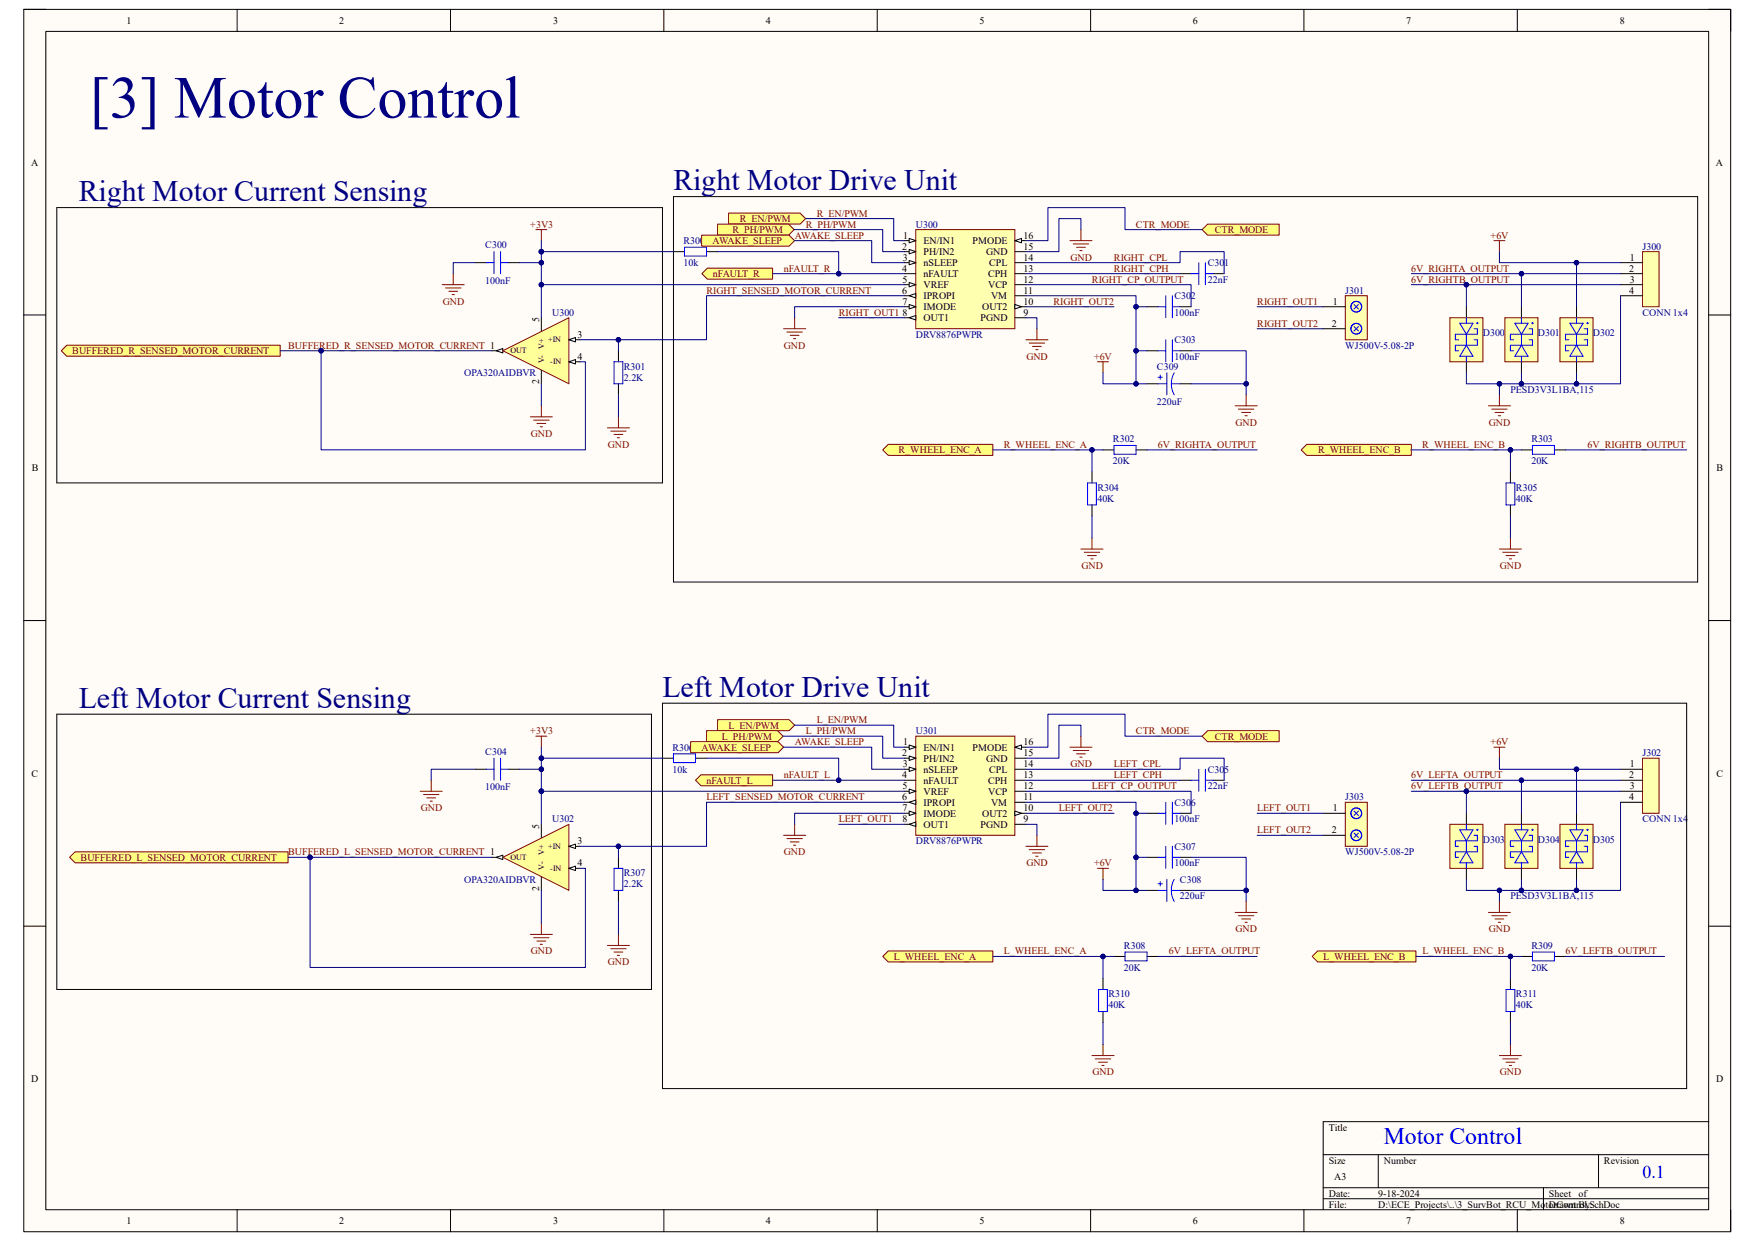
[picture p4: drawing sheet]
<svg xmlns="http://www.w3.org/2000/svg" width="297mm" height="210mm" viewBox="0 0 297 210" stroke-linecap="round" stroke-linejoin="round" font-family="sans-serif">
<path d="M4 1.6h288.9v206.8h-288.9z" fill-rule="evenodd" fill="#fffcf8"/>
<path d="M4 1.6h288.9v206.8h-288.9z" fill="none" stroke="#000" stroke-width=".17"/>
<path d="M7.8 5.3h281.4v199.4h-281.4z" fill-rule="evenodd" fill="#fffcf8"/>
<g fill="none" stroke="#000" stroke-width=".17">
<path d="M4 1.6h3.7M7.8 5.3h281.4v199.4h-281.4zM40.1 1.6v3.7M76.2 1.6v3.7M112.3 1.6v3.7M148.5 1.6v3.7M184.6 1.6v3.7M220.7 1.6v3.7M256.8 1.6v3.7M289.2 1.6h3.7v3.7M4 53.3h3.7M289.2 53.3h3.7"/>
<path d="M4 105h3.8M289.2 105h3.7M4 156.7h3.8M289.2 156.7h3.7M223.9 195.4h65.3M233.3 195.4v5.6M270.5 195.4v5.6M289.2 189.8h-65.3v14.9M40.1 204.7v3.7M76.2 204.7v3.7M112.4 204.7v3.7M148.5 204.7v3.7"/>
<path d="M184.6 204.7v3.7M220.7 204.7v3.7M223.9 201h65.3M223.9 202.9h65.3M256.8 204.7v3.7M261.2 201v3.7M292.9 204.7v3.7"/>
</g>
<path d="M155 38.9h16.8v16.7h-16.8z" fill-rule="evenodd" fill="#ffffb0"/>
<path d="M155 38.9h16.8v16.7h-16.8z" fill="none" stroke="#800000" stroke-width=".17"/>
<path d="M153.1 40.7h1.9" fill="none" stroke="#000" stroke-width=".17"/>
<path d="M153.9 40.3l1.1 .4-1.1 .4z" fill="#f8fcff"/>
<path d="M153.1 42.6h1.9M153.9 40.3l1.1 .4-1.1 .4z" fill="none" stroke="#000" stroke-width=".17"/>
<path d="M153.9 42.2l1.1 .4-1.1 .4z" fill="#f8fcff"/>
<path d="M153.1 44.4h1.9M153.9 42.2l1.1 .4-1.1 .4z" fill="none" stroke="#000" stroke-width=".17"/>
<path d="M153.9 44.1l1.1 .3-1.1 .4z" fill="#f8fcff"/>
<path d="M153.1 46.3h1.9M153.1 48.2h1.9M153.9 44.1l1.1 .3-1.1 .4z" fill="none" stroke="#000" stroke-width=".17"/>
<path d="M153.9 47.8l1.1 .4-1.1 .4z" fill="#f8fcff"/>
<path d="M153.1 50h1.9M153.9 47.8l1.1 .4-1.1 .4z" fill="none" stroke="#000" stroke-width=".17"/>
<path d="M153.9 50l1.1-.3v.7z" fill="#f8fcff"/>
<path d="M153.1 51.9h1.9M153.9 50l1.1-.3v.7z" fill="none" stroke="#000" stroke-width=".17"/>
<path d="M153.9 51.5l1.1 .4-1.1 .4z" fill="#f8fcff"/>
<path d="M153.1 53.8h1.9M153.9 51.5l1.1 .4-1.1 .4z" fill="none" stroke="#000" stroke-width=".17"/>
<path d="M153.9 53.8l1.1-.4v.7z" fill="#f8fcff"/>
<path d="M153.9 53.8l1.1-.4v.7zM171.8 53.8h1.8M171.8 51.9h1.8" fill="none" stroke="#000" stroke-width=".17"/>
<path d="M171.8 51.5l1.1 .4-1.1 .4z" fill="#f8fcff"/>
<path d="M171.8 51.5l1.1 .4-1.1 .4zM171.8 50h1.8M171.8 48.2h1.8M171.8 46.3h1.8M171.8 44.4h1.8M171.8 42.6h1.8M171.8 40.7h1.8" fill="none" stroke="#000" stroke-width=".17"/>
<path d="M171.8 40.7l1.1-.4v.8z" fill="#f8fcff"/>
<path d="M171.8 40.7l1.1-.4v.8z" fill="none" stroke="#000" stroke-width=".17"/>
<path d="M155 124.6h16.8v16.8h-16.8z" fill-rule="evenodd" fill="#ffffb0"/>
<path d="M155 124.6h16.8v16.8h-16.8z" fill="none" stroke="#800000" stroke-width=".17"/>
<path d="M153.1 126.4h1.9" fill="none" stroke="#000" stroke-width=".17"/>
<path d="M153.9 126.1l1.1 .3-1.1 .4z" fill="#f8fcff"/>
<path d="M153.1 128.3h1.9M153.9 126.1l1.1 .3-1.1 .4z" fill="none" stroke="#000" stroke-width=".17"/>
<path d="M153.9 127.9l1.1 .4-1.1 .4z" fill="#f8fcff"/>
<path d="M153.1 130.2h1.9M153.9 127.9l1.1 .4-1.1 .4z" fill="none" stroke="#000" stroke-width=".17"/>
<path d="M153.9 129.8l1.1 .4-1.1 .4z" fill="#f8fcff"/>
<path d="M153.1 132h1.9M153.1 133.9h1.9M153.9 129.8l1.1 .4-1.1 .4z" fill="none" stroke="#000" stroke-width=".17"/>
<path d="M153.9 133.5l1.1 .4-1.1 .4z" fill="#f8fcff"/>
<path d="M153.1 135.8h1.9M153.9 133.5l1.1 .4-1.1 .4z" fill="none" stroke="#000" stroke-width=".17"/>
<path d="M153.9 135.8l1.1-.4v.7z" fill="#f8fcff"/>
<path d="M153.1 137.6h1.9M153.9 135.8l1.1-.4v.7z" fill="none" stroke="#000" stroke-width=".17"/>
<path d="M153.9 137.3l1.1 .3-1.1 .4z" fill="#f8fcff"/>
<path d="M153.1 139.5h1.9M153.9 137.3l1.1 .3-1.1 .4z" fill="none" stroke="#000" stroke-width=".17"/>
<path d="M153.9 139.5l1.1-.4v.8z" fill="#f8fcff"/>
<path d="M153.9 139.5l1.1-.4v.8zM171.8 139.5h1.8M171.8 137.6h1.8" fill="none" stroke="#000" stroke-width=".17"/>
<path d="M171.8 137.3l1.1 .3-1.1 .4z" fill="#f8fcff"/>
<path d="M171.8 137.3l1.1 .3-1.1 .4zM171.8 135.8h1.8M171.8 133.9h1.8M171.8 132h1.8M171.8 130.2h1.8M171.8 128.3h1.8M171.8 126.4h1.8" fill="none" stroke="#000" stroke-width=".17"/>
<path d="M171.8 126.4l1.1-.3v.7z" fill="#f8fcff"/>
<path d="M80.4 44.4h1.9M86 44.4h1.9M171.8 126.4l1.1-.3v.7z" fill="none" stroke="#000" stroke-width=".17"/>
<path d="M82.3 44.4h1.3M83.6 42.6v3.7M84.7 42.6v3.7M84.7 44.4h1.3" fill="none" stroke="#00f" stroke-width=".17"/>
<path d="M123.3 36.1h12.1l.9 .9-.9 .9h-12.1z" fill-rule="evenodd" fill="#ffff80"/>
<path d="M123.3 36.1h12.1l.9 .9-.9 .9h-12.1z" fill="none" stroke="#800000" stroke-width=".17"/>
<path d="M121.4 37.9h12.1l.9 1-.9 .9h-12.1z" fill-rule="evenodd" fill="#ffff80"/>
<path d="M121.4 37.9h12.1l.9 1-.9 .9h-12.1z" fill="none" stroke="#800000" stroke-width=".17"/>
<path d="M203.4 38.9l1-1h12.1v1.9h-12.1z" fill-rule="evenodd" fill="#ffff80"/>
<g fill="none" stroke="#800000" stroke-width=".17">
<path d="M203.4 38.9l1-1h12.1v1.9h-12.1zM132.6 55.6h3.7M133.2 56.2h2.6M133.7 56.7h1.5M134.3 57.3h.4M134.5 53.8v1.8M173.6 57.5h3.7M174.2 58.1h2.6M174.7 58.6h1.5M175.3 59.2h.4M175.5 55.6v1.9M185.7 61.2h1.9"/>
<path d="M186.7 61.2v1.9M209 68.7h3.8M209.6 69.2h2.6M210.1 69.8h1.5M210.7 70.4h.4M210.9 66.8v1.9M134.5 139.5v1.9M132.6 141.4h3.7M133.2 141.9h2.6M133.7 142.5h1.5M134.3 143h.4M173.6 143.2h3.7"/>
<path d="M174.2 143.8h2.6M174.7 144.3h1.5M175.3 144.9h.4M175.5 141.4v1.8"/>
</g>
<path d="M194.1 51.9h1.9M194.1 59.4h1.9M199.7 46.3h1.9M199.7 51.9h1.9M199.7 59.4h1.9M205.3 46.3h1.9" fill="none" stroke="#000" stroke-width=".17"/>
<path d="M196 51.9h1.3M196 59.4h1.3M197.3 50v3.8M197.3 57.5v3.7M198.4 50v3.8M198.4 57.5v3.7M198.4 51.9h1.3M198.4 59.4h1.3M201.6 46.3h1.3M202.9 44.4v3.8M204 46.3h1.3M204 44.4v3.8" fill="none" stroke="#00f" stroke-width=".17"/>
<path d="M119.7 45.4h11.1v1.8h-11.1l-.9-.9z" fill-rule="evenodd" fill="#ffff80"/>
<g fill="none" stroke="#800000" stroke-width=".17">
<path d="M90.7 38.9h1.8M91.6 38.9v1.8M182.9 38.9v1.8M74.8 48.2h3.8M75.4 48.7h2.6M76 49.3h1.5M76.5 49.9h.4M76.7 46.3v1.9M119.7 45.4h11.1v1.8h-11.1l-.9-.9zM181.1 40.7h3.7M181.6 41.3h2.6M182.2 41.8h1.5"/>
<path d="M182.8 42.4h.3M89.8 70.5h3.7M90.3 71.1h2.6M90.9 71.7h1.5M91.4 72.2h.4M91.6 68.7v1.8M102.8 72.4h3.7M103.4 73h2.6M103.9 73.5h1.5M104.5 74.1h.3M104.7 70.5v1.9M71.1 133.9h3.7"/>
<path d="M71.7 134.5h2.6M72.2 135h1.5M72.8 135.6h.4M73 132v1.9M90.7 124.6h1.8M91.6 124.6v1.8M181.1 126.4h3.7M181.6 127h2.6M182.2 127.6h1.5M182.8 128.1h.3M182.9 124.6v1.8M89.8 158.1h3.7"/>
<path d="M90.3 158.7h2.6M90.9 159.3h1.5M91.4 159.8h.4M91.6 156.3v1.8M102.8 160h3.7M104.7 158.1v1.9M185.7 146.9h1.9M186.7 146.9v1.9M209 154.4h3.8M209.6 155h2.6M210.1 155.5h1.5M210.7 156.1h.4"/>
<path d="M210.9 152.5v1.9M103.4 160.6h2.6M103.9 161.1h1.5M104.5 161.7h.3"/>
</g>
<g fill="none" stroke="#000" stroke-width=".17">
<path d="M104.7 59.4v1.8M114 42.6h1.8M119.6 42.6h1.8M104.7 64.9v1.9M80.4 130.2h1.9M86 130.2h1.9M112.1 128.3h1.9M117.7 128.3h1.9M194.1 137.6h1.9M199.7 132h1.9M199.7 137.6h1.9M205.3 132h1.9"/>
<path d="M104.7 145.1v1.8M104.7 150.7v1.8M194.1 145.1h1.9M194.1 150.7h1.9M199.7 145.1h1.9M199.7 150.7h1.9"/>
</g>
<g fill="none" stroke="#00f" stroke-width=".17">
<path d="M115.8 41.8h3.8v1.5h-3.8zM103.9 61.2h1.5v3.7h-1.5zM82.3 130.2h1.3M83.6 128.3v3.7M84.7 128.3v3.7M84.7 130.2h1.3M114 127.6h3.7v1.5h-3.7zM196 137.6h1.3M197.3 135.8v3.7M198.4 135.8v3.7M198.4 137.6h1.3M201.6 132h1.3"/>
<path d="M202.9 130.2v3.7M204 132h1.3M204 130.2v3.7M103.9 146.9h1.5v3.8h-1.5zM196 145.1h1.3M196 150.7h1.5M196 149.6h.7M196.4 149.2v.7M197.3 143.2v3.7M197.5 148.8v3.7M198.2 150.7h1.5M198.4 143.2v3.7"/>
<path d="M198.4 145.1h1.3M198.7 148.8a3.7 3.7 0 0 0 0 3.7"/>
</g>
<path d="M11.3 58.4h36.1v1.9h-36.1l-.9-.9z" fill-rule="evenodd" fill="#ffff80"/>
<path d="M11.3 58.4h36.1v1.9h-36.1l-.9-.9z" fill="none" stroke="#800000" stroke-width=".17"/>
<path d="M11.8 145.1l.9-.9h36.1v1.8h-36.1z" fill-rule="evenodd" fill="#ffff80"/>
<path d="M182.9 92.9h3.8M183.5 93.5h2.6M184.1 94h1.4M184.6 94.6h.4M184.8 91v1.9M11.8 145.1l.9-.9h36.1v1.8h-36.1z" fill="none" stroke="#800000" stroke-width=".17"/>
<path d="M184.8 79.9v1.8M186.7 76.1h1.8M192.3 76.1h1.8M184.8 85.4v1.9" fill="none" stroke="#000" stroke-width=".17"/>
<path d="M188.5 75.4h3.8v1.5h-3.8zM184.1 81.7h1.4v3.7h-1.4z" fill="none" stroke="#00f" stroke-width=".17"/>
<path d="M149.4 76.1l.9-.9h17.7v1.9h-17.7z" fill-rule="evenodd" fill="#ffff80"/>
<path d="M149.4 76.1l.9-.9h17.7v1.9h-17.7zM253.8 92.9h3.7M254.3 93.5h2.6M254.9 94h1.5M255.4 94.6h.4M255.6 91v1.9" fill="none" stroke="#800000" stroke-width=".17"/>
<path d="M255.6 79.9v1.8M257.5 76.1h1.8M263.1 76.1h1.8M255.6 85.4v1.9" fill="none" stroke="#000" stroke-width=".17"/>
<path d="M259.3 75.4h3.8v1.5h-3.8zM254.9 81.7h1.5v3.7h-1.5z" fill="none" stroke="#00f" stroke-width=".17"/>
<path d="M221.1 75.2h17.7v1.9h-17.7l-.9-1z" fill-rule="evenodd" fill="#ffff80"/>
<path d="M221.1 75.2h17.7v1.9h-17.7l-.9-1zM184.8 178.6h3.7M185.4 179.2h2.6M185.9 179.8h1.5M186.7 176.8v1.8M253.8 178.6h3.7M254.3 179.2h2.6M254.9 179.8h1.5M255.6 176.8v1.8M186.5 180.3h.3M255.4 180.3h.4" fill="none" stroke="#800000" stroke-width=".17"/>
<path d="M186.7 165.6v1.8M186.7 171.2v1.8M188.5 161.9h1.9M194.1 161.9h1.9M255.6 165.6v1.8M255.6 171.2v1.8M257.5 161.9h1.8M263.1 161.9h1.8" fill="none" stroke="#000" stroke-width=".17"/>
<path d="M185.9 167.4h1.5v3.8h-1.5zM190.4 161.1h3.7v1.5h-3.7zM254.9 167.4h1.5v3.8h-1.5zM259.3 161.1h3.8v1.5h-3.8z" fill="none" stroke="#00f" stroke-width=".17"/>
<path d="M149.4 161.9l.9-1h17.7v1.9h-17.7z" fill-rule="evenodd" fill="#ffff80"/>
<path d="M149.4 161.9l.9-1h17.7v1.9h-17.7z" fill="none" stroke="#800000" stroke-width=".17"/>
<path d="M223 160.9h16.6v1.9h-16.6l-.9-.9z" fill-rule="evenodd" fill="#ffff80"/>
<path d="M223 160.9h16.6v1.9h-16.6l-.9-.9z" fill="none" stroke="#800000" stroke-width=".17"/>
<path d="M248.2 51.9v1.9" fill="none" stroke="#000" stroke-width=".17"/>
<path d="M245.4 53.8h5.6v7.4h-5.6z" fill-rule="evenodd" fill="#ffffb0"/>
<path d="M245.4 53.8h5.6v7.4h-5.6z" fill="none" stroke="#800000" stroke-width=".17"/>
<path d="M247 54.7h2.3l-1.1 1.9zM248.2 53.8v.9M248.2 56.6v1.8M248.2 58.4l1.1 1.9h-2.3zM249.5 55.6h.5v1h-3.7v.9h.6M249.5 57.5h.5v.9h-3.7v1h.6M250 54.7h.1zM248.2 60.3v.9" fill="none" stroke="#00f" stroke-width=".17"/>
<path d="M257.5 51.9v1.9M248.2 61.2v1.9" fill="none" stroke="#000" stroke-width=".17"/>
<path d="M254.7 53.8h5.6v7.4h-5.6z" fill-rule="evenodd" fill="#ffffb0"/>
<path d="M254.7 53.8h5.6v7.4h-5.6z" fill="none" stroke="#800000" stroke-width=".17"/>
<path d="M256.4 54.7h2.2l-1.1 1.9zM257.5 53.8v.9M257.5 56.6v1.8M257.5 58.4l1.1 1.9h-2.2zM258.8 55.6h.5v1h-3.7v.9h.6M258.8 57.5h.5v.9h-3.7v1h.6M259.3 54.7h.1zM257.5 60.3v.9" fill="none" stroke="#00f" stroke-width=".17"/>
<path d="M266.8 51.9v1.9M257.5 61.2v1.9" fill="none" stroke="#000" stroke-width=".17"/>
<path d="M264 53.8h5.6v7.4h-5.6z" fill-rule="evenodd" fill="#ffffb0"/>
<path d="M264 53.8h5.6v7.4h-5.6zM251.9 68.7h3.7M252.5 69.2h2.6M253 69.8h1.5M253.6 70.4h.3M253.8 66.8v1.9" fill="none" stroke="#800000" stroke-width=".17"/>
<path d="M265.7 54.7h2.2l-1.1 1.9zM266.8 53.8v.9M266.8 56.6v1.8M266.8 58.4l1.1 1.9h-2.2zM268.1 55.6h.6v1h-3.8v.9h.6M268.1 57.5h.6v.9h-3.8v1h.6M268.6 54.7h.1zM266.8 60.3v.9" fill="none" stroke="#00f" stroke-width=".17"/>
<path d="M266.8 61.2v1.9M248.2 137.6v1.9" fill="none" stroke="#000" stroke-width=".17"/>
<path d="M245.4 139.5h5.6v7.4h-5.6z" fill-rule="evenodd" fill="#ffffb0"/>
<path d="M245.4 139.5h5.6v7.4h-5.6z" fill="none" stroke="#800000" stroke-width=".17"/>
<path d="M248.2 139.5v.9M247 140.4h2.3l-1.1 1.9zM248.2 142.3v1.9M248.2 146v.9M248.2 144.2l1.1 1.8h-2.3zM249.5 141.4h.5v.9h-3.7v.9h.6M249.5 143.2h.5v1h-3.7v.9h.6M250 140.4l.1 .1z" fill="none" stroke="#00f" stroke-width=".17"/>
<path d="M257.5 137.6v1.9M248.2 146.9v1.9" fill="none" stroke="#000" stroke-width=".17"/>
<path d="M254.7 139.5h5.6v7.4h-5.6z" fill-rule="evenodd" fill="#ffffb0"/>
<path d="M254.7 139.5h5.6v7.4h-5.6z" fill="none" stroke="#800000" stroke-width=".17"/>
<path d="M257.5 139.5v.9M256.4 140.4h2.2l-1.1 1.9zM257.5 142.3v1.9M257.5 146v.9M257.5 144.2l1.1 1.8h-2.2zM258.8 141.4h.5v.9h-3.7v.9h.6M258.8 143.2h.5v1h-3.7v.9h.6M259.3 140.4l.1 .1z" fill="none" stroke="#00f" stroke-width=".17"/>
<path d="M266.8 137.6v1.9M257.5 146.9v1.9" fill="none" stroke="#000" stroke-width=".17"/>
<path d="M264 139.5h5.6v7.4h-5.6z" fill-rule="evenodd" fill="#ffffb0"/>
<path d="M264 139.5h5.6v7.4h-5.6zM251.9 154.4h3.7M252.5 155h2.6M253 155.5h1.5M253.6 156.1h.3M253.8 152.5v1.9" fill="none" stroke="#800000" stroke-width=".17"/>
<path d="M266.8 139.5v.9M265.7 140.4h2.2l-1.1 1.9zM266.8 142.3v1.9M266.8 146v.9M266.8 144.2l1.1 1.8h-2.2zM268.1 141.4h.6v.9h-3.8v.9h.6M268.1 143.2h.6v1h-3.8v.9h.6M268.6 140.4l.1 .1z" fill="none" stroke="#00f" stroke-width=".17"/>
<path d="M266.8 146.9v1.9" fill="none" stroke="#000" stroke-width=".17"/>
<path d="M278 42.6h2.8v9.3h-2.8z" fill-rule="evenodd" fill="#ffffb0"/>
<path d="M252.8 40.7h1.9M253.8 40.7v1.9M278 42.6h2.8v9.3h-2.8z" fill="none" stroke="#800000" stroke-width=".17"/>
<path d="M274.3 44.4h3.7M274.3 46.3h3.7M274.3 48.2h3.7M274.3 50h3.7" fill="none" stroke="#000" stroke-width=".17"/>
<path d="M278 128.3h2.8v9.3h-2.8z" fill-rule="evenodd" fill="#ffffb0"/>
<path d="M252.8 126.4h1.9M253.8 126.4v1.9M278 128.3h2.8v9.3h-2.8z" fill="none" stroke="#800000" stroke-width=".17"/>
<path d="M274.3 130.2h3.7M274.3 132h3.7M274.3 133.9h3.7M274.3 135.8h3.7" fill="none" stroke="#000" stroke-width=".17"/>
<path d="M227.7 50h3.7v7.5h-3.7z" fill-rule="evenodd" fill="#ffffb0"/>
<path d="M227.7 50h3.7v7.5h-3.7z" fill="none" stroke="#800000" stroke-width=".17"/>
<path d="M223.9 51.9h3.8M223.9 55.6h3.8" fill="none" stroke="#000" stroke-width=".17"/>
<g fill="none" stroke="#00f" stroke-width=".17">
<path d="M229.2 51.5l.7 .8M229.2 55.3l.7 .7M229.9 51.5l-.7 .8M229.9 55.3l-.7 .7"/>
<circle cx="229.5" cy="55.6" r=".91"/>
<circle cx="229.5" cy="51.9" r=".91"/>
</g>
<path d="M227.7 135.8h3.7v7.4h-3.7z" fill-rule="evenodd" fill="#ffffb0"/>
<path d="M227.7 135.8h3.7v7.4h-3.7z" fill="none" stroke="#800000" stroke-width=".17"/>
<path d="M9.6 35.1h102.5v46.6h-102.5zM114 33.3h173.3v65.2h-173.3zM112.1 119h173.3v65.2h-173.3zM9.6 120.9h100.7v46.5h-100.7zM223.9 137.6h3.8M223.9 141.4h3.8" fill="none" stroke="#000" stroke-width=".17"/>
<g fill="none" stroke="#00f" stroke-width=".17">
<path d="M229.2 137.3l.7 .7M229.9 137.3l-.7 .7M229.2 141l.7 .7M229.9 141l-.7 .7"/>
<circle cx="229.5" cy="137.6" r=".91"/>
<circle cx="229.5" cy="141.4" r=".91"/>
</g>
<path d="M85.1 59.4l11.2-5.6v11.1z" fill="#ff9"/>
<path d="M85.1 59.4l11.2-5.6v11.1z" fill="none" stroke="#980000" stroke-width=".17"/>
<path d="M83.2 59.4h1.9" fill="none" stroke="#000" stroke-width=".17"/>
<path d="M84 59.4l1.1-.4v.7z" fill="#f8fcff"/>
<path d="M84 59.4l1.1-.4v.7zM96.3 57.5h1.8M91.6 62.7v2.2" fill="none" stroke="#000" stroke-width=".17"/>
<path d="M96.3 57.5l1.1-.4v.8z" fill="#f8fcff"/>
<path d="M96.3 57.5l1.1-.4v.8zM96.3 61.2h1.8" fill="none" stroke="#000" stroke-width=".17"/>
<path d="M96.3 61.2l1.1-.4v.8z" fill="#f8fcff"/>
<path d="M91.6 53.8v2.2M96.3 61.2l1.1-.4v.8z" fill="none" stroke="#000" stroke-width=".17"/>
<path d="M85.1 145.1l11.2-5.6v11.2z" fill="#ff9"/>
<path d="M85.1 145.1l11.2-5.6v11.2z" fill="none" stroke="#980000" stroke-width=".17"/>
<path d="M83.2 145.1h1.9" fill="none" stroke="#000" stroke-width=".17"/>
<path d="M84 145.1l1.1-.4v.8z" fill="#f8fcff"/>
<path d="M84 145.1l1.1-.4v.8zM91.6 148.4v2.3M96.3 143.2h1.8" fill="none" stroke="#000" stroke-width=".17"/>
<path d="M96.3 143.2l1.1-.4v.8z" fill="#f8fcff"/>
<path d="M96.3 143.2l1.1-.4v.8zM96.3 146.9h1.8" fill="none" stroke="#000" stroke-width=".17"/>
<path d="M96.3 146.9l1.1-.3v.7z" fill="#f8fcff"/>
<path d="M91.6 139.5v2.2M96.3 146.9l1.1-.3v.7z" fill="none" stroke="#000" stroke-width=".17"/>
<path d="M118.8 39.8h14.7l1 .9-1 1h-14.7z" fill-rule="evenodd" fill="#ffff80"/>
<path d="M118.8 39.8h14.7l1 .9-1 1h-14.7z" fill="none" stroke="#800000" stroke-width=".17"/>
<path d="M121.4 121.8h12.1l1 .9-1 1h-12.1z" fill-rule="evenodd" fill="#ffff80"/>
<path d="M121.4 121.8h12.1l1 .9-1 1h-12.1z" fill="none" stroke="#800000" stroke-width=".17"/>
<path d="M119.6 123.7h12l.9 .9-.9 .9h-12z" fill-rule="evenodd" fill="#ffff80"/>
<path d="M119.6 123.7h12l.9 .9-.9 .9h-12z" fill="none" stroke="#800000" stroke-width=".17"/>
<path d="M117.7 132l.9-.9h12.2v1.9h-12.2z" fill-rule="evenodd" fill="#ffff80"/>
<path d="M117.7 132l.9-.9h12.2v1.9h-12.2z" fill="none" stroke="#800000" stroke-width=".17"/>
<path d="M116.9 125.5h14.8l.9 .9-.9 1h-14.8z" fill-rule="evenodd" fill="#ffff80"/>
<path d="M116.9 125.5h14.8l.9 .9-.9 1h-14.8z" fill="none" stroke="#800000" stroke-width=".17"/>
<path d="M203.4 124.6l1-.9h12.1v1.8h-12.1z" fill-rule="evenodd" fill="#ffff80"/>
<path d="M203.4 124.6l1-.9h12.1v1.8h-12.1z" fill="none" stroke="#800000" stroke-width=".17"/>
<path d="M194.1 64.9h1.9M199.7 64.9h1.9" fill="none" stroke="#000" stroke-width=".17"/>
<path d="M196 64.9h1.5M196 63.8h.7M196.4 63.5v.7M197.5 63.1v3.7M198.2 64.9h1.5M198.7 63.1a3.7 3.7 0 0 0 0 3.7" fill="none" stroke="#00f" stroke-width=".17"/>
<path d="M203.4 38.9h-13v-3.8h-13.1v5.6h-3.7M173.6 53.8h1.9v1.8M173.6 44.4h26.1v-1.8h7.5v3.7M173.6 48.2h28v3.7M173.6 50h18.7v9.4h1.8M173.6 46.3h26.1M173.6 139.5h1.9v1.9" fill="none" stroke="#000080" stroke-width=".17"/>
<circle cx="192.3" cy="51.9" r=".37" fill="#000080"/>
<circle cx="192.3" cy="51.9" r=".37" fill="none" stroke="#000080" stroke-width=".17"/>
<circle cx="192.3" cy="59.4" r=".37" fill="#000080"/>
<g fill="none" stroke="#000080" stroke-width=".17">
<path d="M192.3 51.9h1.8"/>
<circle cx="192.3" cy="59.4" r=".37"/>
</g>
<circle cx="192.3" cy="51.9" r=".37" fill="#000080"/>
<g fill="none" stroke="#000080" stroke-width=".17">
<path d="M192.3 59.4v5.5h1.8"/>
<circle cx="192.3" cy="51.9" r=".37"/>
</g>
<circle cx="192.3" cy="59.4" r=".37" fill="#000080"/>
<circle cx="192.3" cy="59.4" r=".37" fill="none" stroke="#000080" stroke-width=".17"/>
<circle cx="192.3" cy="64.9" r=".37" fill="#000080"/>
<g fill="none" stroke="#000080" stroke-width=".17">
<path d="M201.6 64.9h9.3v1.9"/>
<circle cx="192.3" cy="64.9" r=".37"/>
</g>
<circle cx="210.9" cy="64.9" r=".37" fill="#000080"/>
<g fill="none" stroke="#000080" stroke-width=".17">
<path d="M201.6 59.4h9.3v5.5"/>
<circle cx="210.9" cy="64.9" r=".37"/>
</g>
<circle cx="210.9" cy="64.9" r=".37" fill="#000080"/>
<g fill="none" stroke="#000080" stroke-width=".17">
<path d="M173.6 51.9h14.9M186.7 63.1v1.8h5.6"/>
<circle cx="210.9" cy="64.9" r=".37"/>
</g>
<circle cx="192.3" cy="64.9" r=".37" fill="#000080"/>
<g fill="none" stroke="#000080" stroke-width=".17">
<path d="M121.4 42.6h20.5v3.7M153.1 51.9h-18.6v1.9M141.9 139.5h11.2M153.1 137.6h-18.6v1.9"/>
<circle cx="192.3" cy="64.9" r=".37"/>
</g>
<circle cx="141.9" cy="46.3" r=".37" fill="#000080"/>
<g fill="none" stroke="#000080" stroke-width=".17">
<path d="M119.6 128.3h22.3v3.7"/>
<circle cx="141.9" cy="46.3" r=".37"/>
</g>
<circle cx="141.9" cy="132" r=".37" fill="#000080"/>
<g fill="none" stroke="#000080" stroke-width=".17">
<path d="M173.6 130.2h26.1v-1.9h7.5v3.7M173.6 133.9h28v3.7M173.6 135.8h18.7v9.3h1.8M173.6 137.6h14.9M173.6 132h26.1"/>
<circle cx="141.9" cy="132" r=".37"/>
</g>
<circle cx="192.3" cy="137.6" r=".37" fill="#000080"/>
<circle cx="192.3" cy="137.6" r=".37" fill="none" stroke="#000080" stroke-width=".17"/>
<circle cx="192.3" cy="145.1" r=".37" fill="#000080"/>
<g fill="none" stroke="#000080" stroke-width=".17">
<path d="M192.3 137.6h1.8"/>
<circle cx="192.3" cy="145.1" r=".37"/>
</g>
<circle cx="192.3" cy="137.6" r=".37" fill="#000080"/>
<g fill="none" stroke="#000080" stroke-width=".17">
<path d="M192.3 145.1v5.6h1.8"/>
<circle cx="192.3" cy="137.6" r=".37"/>
</g>
<circle cx="192.3" cy="145.1" r=".37" fill="#000080"/>
<circle cx="192.3" cy="145.1" r=".37" fill="none" stroke="#000080" stroke-width=".17"/>
<circle cx="192.3" cy="150.7" r=".37" fill="#000080"/>
<g fill="none" stroke="#000080" stroke-width=".17">
<path d="M201.6 150.7h9.3v1.8"/>
<circle cx="192.3" cy="150.7" r=".37"/>
</g>
<circle cx="210.9" cy="150.7" r=".37" fill="#000080"/>
<g fill="none" stroke="#000080" stroke-width=".17">
<path d="M201.6 145.1h9.3v5.6"/>
<circle cx="210.9" cy="150.7" r=".37"/>
</g>
<circle cx="210.9" cy="150.7" r=".37" fill="#000080"/>
<g fill="none" stroke="#000080" stroke-width=".17">
<path d="M186.7 148.8v1.9h5.6"/>
<circle cx="210.9" cy="150.7" r=".37"/>
</g>
<circle cx="192.3" cy="150.7" r=".37" fill="#000080"/>
<g fill="none" stroke="#000080" stroke-width=".17">
<path d="M182.9 38.9v-1.9h-3.7v5.6h-5.6M83.2 59.4h-28.9v16.7h44.8v-14.9h-1M182.9 124.6v-1.9h-3.7v5.6h-5.6"/>
<circle cx="192.3" cy="150.7" r=".37"/>
</g>
<circle cx="54.3" cy="59.4" r=".37" fill="#000080"/>
<g fill="none" stroke="#000080" stroke-width=".17">
<path d="M87.9 44.4h3.7M91.6 64.9v3.8"/>
<circle cx="54.3" cy="59.4" r=".37"/>
</g>
<circle cx="91.6" cy="44.4" r=".37" fill="#000080"/>
<g fill="none" stroke="#000080" stroke-width=".17">
<path d="M80.4 44.4h-3.7v1.9M104.7 66.8v3.7M87.9 130.2h3.7"/>
<circle cx="91.6" cy="44.4" r=".37"/>
</g>
<circle cx="91.6" cy="130.2" r=".37" fill="#000080"/>
<g fill="none" stroke="#000080" stroke-width=".17">
<path d="M47.4 59.4h6.9M80.4 130.2h-7.4v1.8"/>
<circle cx="91.6" cy="130.2" r=".37"/>
</g>
<circle cx="54.3" cy="59.4" r=".37" fill="#000080"/>
<g fill="none" stroke="#000080" stroke-width=".17">
<path d="M168 76.1h18.7M184.8 87.3v3.7"/>
<circle cx="54.3" cy="59.4" r=".37"/>
</g>
<circle cx="184.8" cy="76.1" r=".37" fill="#000080"/>
<g fill="none" stroke="#000080" stroke-width=".17">
<path d="M184.8 76.1v3.8"/>
<circle cx="184.8" cy="76.1" r=".37"/>
</g>
<circle cx="184.8" cy="76.1" r=".37" fill="#000080"/>
<g fill="none" stroke="#000080" stroke-width=".17">
<path d="M238.8 76.1h18.7M255.6 87.3v3.7"/>
<circle cx="184.8" cy="76.1" r=".37"/>
</g>
<circle cx="255.6" cy="76.1" r=".37" fill="#000080"/>
<g fill="none" stroke="#000080" stroke-width=".17">
<path d="M255.6 76.1v3.8"/>
<circle cx="255.6" cy="76.1" r=".37"/>
</g>
<circle cx="255.6" cy="76.1" r=".37" fill="#000080"/>
<g fill="none" stroke="#000080" stroke-width=".17">
<path d="M186.7 173v3.8M255.6 161.9v3.7M255.6 173v3.8"/>
<circle cx="255.6" cy="76.1" r=".37"/>
</g>
<circle cx="255.6" cy="161.9" r=".37" fill="#000080"/>
<g fill="none" stroke="#000080" stroke-width=".17">
<path d="M253.8 64.9v1.9"/>
<circle cx="255.6" cy="161.9" r=".37"/>
</g>
<circle cx="253.8" cy="64.9" r=".37" fill="#000080"/>
<g fill="none" stroke="#000080" stroke-width=".17">
<path d="M253.8 150.7v1.8"/>
<circle cx="253.8" cy="64.9" r=".37"/>
</g>
<circle cx="253.8" cy="150.7" r=".37" fill="#000080"/>
<g fill="none" stroke="#000080" stroke-width=".17">
<path d="M212.8 51.9h11.1M212.8 55.6h11.1M194.1 76.1h18.7M264.9 76.1h20.5M212.8 137.6h11.1M83.2 145.1h-30.7v18.6h46.6v-16.8h-1M212.8 141.4h11.1M264.9 161.9h16.8"/>
<circle cx="253.8" cy="150.7" r=".37"/>
</g>
<circle cx="52.5" cy="145.1" r=".37" fill="#000080"/>
<g fill="none" stroke="#000080" stroke-width=".17">
<path d="M91.6 42.6h22.4M91.6 150.7v5.6"/>
<circle cx="52.5" cy="145.1" r=".37"/>
</g>
<circle cx="91.6" cy="42.6" r=".37" fill="#000080"/>
<g fill="none" stroke="#000080" stroke-width=".17">
<path d="M134.4 38.9h15v3.7h3.7M136.3 37h15v3.7h1.8M134.5 40.7h13v3.7h5.6M141.9 53.8h11.2M274.3 50v14.9h-26.1v-1.8"/>
<circle cx="91.6" cy="42.6" r=".37"/>
</g>
<circle cx="253.8" cy="64.9" r=".37" fill="#000080"/>
<circle cx="253.8" cy="64.9" r=".37" fill="none" stroke="#000080" stroke-width=".17"/>
<circle cx="257.5" cy="64.9" r=".37" fill="#000080"/>
<circle cx="257.5" cy="64.9" r=".37" fill="none" stroke="#000080" stroke-width=".17"/>
<circle cx="266.8" cy="64.9" r=".37" fill="#000080"/>
<g fill="none" stroke="#000080" stroke-width=".17">
<path d="M253.8 42.6v1.8h20.5"/>
<circle cx="266.8" cy="64.9" r=".37"/>
</g>
<circle cx="266.8" cy="44.4" r=".37" fill="#000080"/>
<g fill="none" stroke="#000080" stroke-width=".17">
<path d="M238.8 46.3h35.5"/>
<circle cx="266.8" cy="44.4" r=".37"/>
</g>
<circle cx="257.5" cy="46.3" r=".37" fill="#000080"/>
<g fill="none" stroke="#000080" stroke-width=".17">
<path d="M238.8 48.2h35.5"/>
<circle cx="257.5" cy="46.3" r=".37"/>
</g>
<circle cx="248.2" cy="48.2" r=".37" fill="#000080"/>
<g fill="none" stroke="#000080" stroke-width=".17">
<path d="M91.6 128.3h20.5M132.6 126.4h14.9v3.8h5.6M134.5 122.7h16.8v3.7h1.8"/>
<circle cx="248.2" cy="48.2" r=".37"/>
</g>
<circle cx="91.6" cy="128.3" r=".37" fill="#000080"/>
<g fill="none" stroke="#000080" stroke-width=".17">
<path d="M91.6 133.9h61.5"/>
<circle cx="91.6" cy="128.3" r=".37"/>
</g>
<circle cx="91.6" cy="133.9" r=".37" fill="#000080"/>
<g fill="none" stroke="#000080" stroke-width=".17">
<path d="M274.3 135.8v14.9h-26.1v-1.9"/>
<circle cx="91.6" cy="133.9" r=".37"/>
</g>
<circle cx="253.8" cy="150.7" r=".37" fill="#000080"/>
<circle cx="253.8" cy="150.7" r=".37" fill="none" stroke="#000080" stroke-width=".17"/>
<circle cx="257.5" cy="150.7" r=".37" fill="#000080"/>
<circle cx="257.5" cy="150.7" r=".37" fill="none" stroke="#000080" stroke-width=".17"/>
<circle cx="266.8" cy="150.7" r=".37" fill="#000080"/>
<g fill="none" stroke="#000080" stroke-width=".17">
<path d="M253.8 128.3v1.9h20.5"/>
<circle cx="266.8" cy="150.7" r=".37"/>
</g>
<circle cx="266.8" cy="130.2" r=".37" fill="#000080"/>
<g fill="none" stroke="#000080" stroke-width=".17">
<path d="M238.8 132h35.5"/>
<circle cx="266.8" cy="130.2" r=".37"/>
</g>
<circle cx="257.5" cy="132" r=".37" fill="#000080"/>
<g fill="none" stroke="#000080" stroke-width=".17">
<path d="M238.8 133.9h35.5"/>
<circle cx="257.5" cy="132" r=".37"/>
</g>
<circle cx="248.2" cy="133.9" r=".37" fill="#000080"/>
<g fill="none" stroke="#000080" stroke-width=".17">
<path d="M48.8 145.1h3.7M196 161.9h16.8"/>
<circle cx="248.2" cy="133.9" r=".37"/>
</g>
<circle cx="52.5" cy="145.1" r=".37" fill="#000080"/>
<g fill="none" stroke="#000080" stroke-width=".17">
<path d="M91.6 126.4v7.5M104.7 152.5v5.6"/>
<circle cx="52.5" cy="145.1" r=".37"/>
</g>
<circle cx="91.6" cy="133.9" r=".37" fill="#000080"/>
<circle cx="91.6" cy="133.9" r=".37" fill="none" stroke="#000080" stroke-width=".17"/>
<circle cx="91.6" cy="130.2" r=".37" fill="#000080"/>
<circle cx="91.6" cy="130.2" r=".37" fill="none" stroke="#000080" stroke-width=".17"/>
<circle cx="91.6" cy="128.3" r=".37" fill="#000080"/>
<g fill="none" stroke="#000080" stroke-width=".17">
<path d="M91.6 133.9v5.6"/>
<circle cx="91.6" cy="128.3" r=".37"/>
</g>
<circle cx="91.6" cy="133.9" r=".37" fill="#000080"/>
<g fill="none" stroke="#000080" stroke-width=".17">
<path d="M130.8 132h22.3M132.5 124.6h16.9v3.7h3.7"/>
<circle cx="91.6" cy="133.9" r=".37"/>
</g>
<circle cx="141.9" cy="132" r=".37" fill="#000080"/>
<g fill="none" stroke="#000080" stroke-width=".17">
<path d="M130.8 46.3h22.3"/>
<circle cx="141.9" cy="132" r=".37"/>
</g>
<circle cx="141.9" cy="46.3" r=".37" fill="#000080"/>
<g fill="none" stroke="#000080" stroke-width=".17">
<path d="M91.6 48.2v5.6"/>
<circle cx="141.9" cy="46.3" r=".37"/>
</g>
<circle cx="91.6" cy="48.2" r=".37" fill="#000080"/>
<g fill="none" stroke="#000080" stroke-width=".17">
<path d="M91.6 42.6v5.6h61.5"/>
<circle cx="91.6" cy="48.2" r=".37"/>
</g>
<circle cx="91.6" cy="42.6" r=".37" fill="#000080"/>
<circle cx="91.6" cy="42.6" r=".37" fill="none" stroke="#000080" stroke-width=".17"/>
<circle cx="91.6" cy="44.4" r=".37" fill="#000080"/>
<circle cx="91.6" cy="44.4" r=".37" fill="none" stroke="#000080" stroke-width=".17"/>
<circle cx="91.6" cy="48.2" r=".37" fill="#000080"/>
<g fill="none" stroke="#000080" stroke-width=".17">
<path d="M91.6 40.7v1.9"/>
<circle cx="91.6" cy="48.2" r=".37"/>
</g>
<circle cx="91.6" cy="42.6" r=".37" fill="#000080"/>
<g fill="none" stroke="#000080" stroke-width=".17">
<path d="M153.1 50h-33.5v7.5h-21.5"/>
<circle cx="91.6" cy="42.6" r=".37"/>
</g>
<circle cx="104.7" cy="57.5" r=".37" fill="#000080"/>
<g fill="none" stroke="#000080" stroke-width=".17">
<path d="M104.7 57.5v1.9"/>
<circle cx="104.7" cy="57.5" r=".37"/>
</g>
<circle cx="104.7" cy="57.5" r=".37" fill="#000080"/>
<g fill="none" stroke="#000080" stroke-width=".17">
<path d="M153.1 135.8h-33.5v7.4h-21.5"/>
<circle cx="104.7" cy="57.5" r=".37"/>
</g>
<circle cx="104.7" cy="143.2" r=".37" fill="#000080"/>
<g fill="none" stroke="#000080" stroke-width=".17">
<path d="M104.7 143.2v1.9"/>
<circle cx="104.7" cy="143.2" r=".37"/>
</g>
<circle cx="104.7" cy="143.2" r=".37" fill="#000080"/>
<g fill="none" stroke="#000080" stroke-width=".17">
<path d="M168 161.9h18.7v3.7"/>
<circle cx="104.7" cy="143.2" r=".37"/>
</g>
<circle cx="186.7" cy="161.9" r=".37" fill="#000080"/>
<g fill="none" stroke="#000080" stroke-width=".17">
<path d="M186.7 161.9h1.8"/>
<circle cx="186.7" cy="161.9" r=".37"/>
</g>
<circle cx="186.7" cy="161.9" r=".37" fill="#000080"/>
<g fill="none" stroke="#000080" stroke-width=".17">
<path d="M239.6 161.9h17.9"/>
<circle cx="186.7" cy="161.9" r=".37"/>
</g>
<circle cx="255.6" cy="161.9" r=".37" fill="#000080"/>
<g fill="none" stroke="#000080" stroke-width=".17">
<path d="M266.8 63.1v1.8"/>
<circle cx="255.6" cy="161.9" r=".37"/>
</g>
<circle cx="266.8" cy="64.9" r=".37" fill="#000080"/>
<g fill="none" stroke="#000080" stroke-width=".17">
<path d="M266.8 44.4v7.5"/>
<circle cx="266.8" cy="64.9" r=".37"/>
</g>
<circle cx="266.8" cy="44.4" r=".37" fill="#000080"/>
<g fill="none" stroke="#000080" stroke-width=".17">
<path d="M257.5 63.1v1.8"/>
<circle cx="266.8" cy="44.4" r=".37"/>
</g>
<circle cx="257.5" cy="64.9" r=".37" fill="#000080"/>
<g fill="none" stroke="#000080" stroke-width=".17">
<path d="M257.5 46.3v5.6"/>
<circle cx="257.5" cy="64.9" r=".37"/>
</g>
<circle cx="257.5" cy="46.3" r=".37" fill="#000080"/>
<g fill="none" stroke="#000080" stroke-width=".17">
<path d="M248.2 48.2v3.7"/>
<circle cx="257.5" cy="46.3" r=".37"/>
</g>
<circle cx="248.2" cy="48.2" r=".37" fill="#000080"/>
<g fill="none" stroke="#000080" stroke-width=".17">
<path d="M266.8 148.8v1.9"/>
<circle cx="248.2" cy="48.2" r=".37"/>
</g>
<circle cx="266.8" cy="150.7" r=".37" fill="#000080"/>
<g fill="none" stroke="#000080" stroke-width=".17">
<path d="M266.8 130.2v7.4"/>
<circle cx="266.8" cy="150.7" r=".37"/>
</g>
<circle cx="266.8" cy="130.2" r=".37" fill="#000080"/>
<g fill="none" stroke="#000080" stroke-width=".17">
<path d="M257.5 148.8v1.9"/>
<circle cx="266.8" cy="130.2" r=".37"/>
</g>
<circle cx="257.5" cy="150.7" r=".37" fill="#000080"/>
<g fill="none" stroke="#000080" stroke-width=".17">
<path d="M257.5 132v5.6"/>
<circle cx="257.5" cy="150.7" r=".37"/>
</g>
<circle cx="257.5" cy="132" r=".37" fill="#000080"/>
<g fill="none" stroke="#000080" stroke-width=".17">
<path d="M248.2 133.9v3.7"/>
<circle cx="257.5" cy="132" r=".37"/>
</g>
<circle cx="248.2" cy="133.9" r=".37" fill="#000080"/>
<g fill="none" stroke="#000080" stroke-width=".17">
<path d="M203.4 124.6h-13v-3.7h-13.1v5.5h-3.7"/>
<circle cx="248.2" cy="133.9" r=".37"/>
</g>
<text font-size="10.1" fill="#000080" x="15.2" y="19.9">[3] Motor Control</text>
<g font-size="5" fill="#000080">
<text x="13.3" y="34">Right Motor Current Sensing</text>
<text x="114" y="32.2">Right Motor Drive Unit</text>
<text x="13.3" y="119.8">Left Motor Current Sensing</text>
<text x="112.1" y="117.9">Left Motor Drive Unit</text>
</g>
<text font-size="4" fill="#00f" x="234.2" y="193.6">Motor Control</text>
<text font-size="3" fill="#00f" x="278" y="199.4">0.1</text>
<g font-size="1.7">
<text x="21.4" y="4">1</text>
<text x="57.4" y="4">2</text>
<text x="93.6" y="4">3</text>
<text x="129.6" y="4">4</text>
<text x="165.8" y="4">5</text>
<text x="201.8" y="4">6</text>
<text x="238" y="4">7</text>
<text x="274.1" y="4">8</text>
<text x="5.3" y="28">A</text>
<text x="290.4" y="28">A</text>
<text x="152.9" y="40.4">1</text>
<text x="156.3" y="41.3">EN/IN1</text>
<text x="164.6" y="41.3">PMODE</text>
<text x="173.2" y="40.4">16</text>
<text x="152.7" y="42.2">2</text>
<text x="152.7" y="46">4</text>
<text x="152.7" y="47.8">5</text>
<text x="152.8" y="44.1">3</text>
<text x="156.3" y="43.2">PH/IN2</text>
<text x="156.3" y="45">nSLEEP</text>
<text x="156.3" y="46.9">nFAULT</text>
<text x="166.9" y="43.2">GND</text>
<text x="167.2" y="46.9">CPH</text>
<text x="167.4" y="45">CPL</text>
<text x="173.2" y="47.8">12</text>
<text x="173.2" y="46">13</text>
<text x="173.2" y="44.1">14</text>
<text x="173.2" y="42.2">15</text>
<text x="275.7" y="46">2</text>
<text x="275.8" y="47.8">3</text>
<text x="275.8" y="44.1">1</text>
<text x="152.7" y="49.7">6</text>
<text x="152.7" y="51.6">7</text>
<text x="152.7" y="53.4">8</text>
<text x="156.3" y="48.8">VREF</text>
<text x="156.3" y="50.6">IPROPI</text>
<text x="156.3" y="52.5">IMODE</text>
<text x="166.2" y="52.5">OUT2</text>
<text x="167.2" y="48.8">VCP</text>
<text x="167.8" y="50.6">VM</text>
<text x="173.2" y="53.4">9</text>
<text x="173.2" y="51.6">10</text>
<text x="173.2" y="49.7">11</text>
<text x="225.6" y="51.6">1</text>
<text x="275.7" y="49.7">4</text>
<text x="91.2" y="54.5" transform="rotate(-90 91.2 54.5)">5</text>
<text x="97.7" y="57.1">3</text>
<text x="156.3" y="54.4">OUT1</text>
<text x="165.9" y="54.4">PGND</text>
<text x="225.4" y="55.3">2</text>
<text x="91.2" y="65" transform="rotate(-90 91.2 65)">2</text>
<text x="97.7" y="60.9">4</text>
<text x="5.4" y="79.8">B</text>
<text x="290.5" y="79.8">B</text>
<text x="5.3" y="131.4">C</text>
<text x="152.7" y="128">2</text>
<text x="152.7" y="131.7">4</text>
<text x="152.8" y="129.8">3</text>
<text x="152.9" y="126.1">1</text>
<text x="156.3" y="127">EN/IN1</text>
<text x="156.3" y="128.9">PH/IN2</text>
<text x="156.3" y="130.8">nSLEEP</text>
<text x="164.6" y="127">PMODE</text>
<text x="166.9" y="128.9">GND</text>
<text x="167.4" y="130.8">CPL</text>
<text x="173.2" y="131.7">13</text>
<text x="173.2" y="129.8">14</text>
<text x="173.2" y="128">15</text>
<text x="173.2" y="126.1">16</text>
<text x="275.7" y="131.7">2</text>
<text x="275.8" y="129.8">1</text>
<text x="290.5" y="131.4">C</text>
<text x="152.7" y="135.4">6</text>
<text x="152.7" y="133.6">5</text>
<text x="152.7" y="137.3">7</text>
<text x="156.3" y="132.6">nFAULT</text>
<text x="156.3" y="134.5">VREF</text>
<text x="156.3" y="136.4">IPROPI</text>
<text x="167.2" y="134.5">VCP</text>
<text x="167.2" y="132.6">CPH</text>
<text x="167.8" y="136.4">VM</text>
<text x="173.2" y="137.3">10</text>
<text x="173.2" y="135.4">11</text>
<text x="173.2" y="133.6">12</text>
<text x="225.6" y="137.3">1</text>
<text x="275.7" y="135.4">4</text>
<text x="275.8" y="133.6">3</text>
<text x="91.2" y="140.2" transform="rotate(-90 91.2 140.2)">5</text>
<text x="97.7" y="142.9">3</text>
<text x="152.7" y="139.1">8</text>
<text x="156.3" y="138.2">IMODE</text>
<text x="156.3" y="140.1">OUT1</text>
<text x="165.9" y="140.1">PGND</text>
<text x="166.2" y="138.2">OUT2</text>
<text x="173.2" y="139.1">9</text>
<text x="225.4" y="141">2</text>
<text x="97.7" y="146.6">4</text>
<text x="91.2" y="150.7" transform="rotate(-90 91.2 150.7)">2</text>
<text x="5.3" y="183.2">D</text>
<text x="290.4" y="183.2">D</text>
<text x="224.9" y="191.3">Title</text>
<text x="224.9" y="196.9">Size</text>
<text x="234.2" y="196.9">Number</text>
<text x="271.4" y="196.9">Revision</text>
<text x="224.9" y="202.5">Date:</text>
<text x="225.8" y="199.7">A3</text>
<text x="233.3" y="202.5">9-18-2024</text>
<text x="262.1" y="202.5">Sheet</text>
<text x="267.2" y="202.5">of</text>
<text x="21.4" y="207.2">1</text>
<text x="57.4" y="207.2">2</text>
<text x="93.6" y="207.2">3</text>
<text x="129.6" y="207.2">4</text>
<text x="165.8" y="207.2">5</text>
<text x="201.8" y="207.2">6</text>
<text x="224.9" y="204.4">File:</text>
<text x="233.3" y="204.4">D:\ECE_Projects\..\3_SurvBot_RCU_MotorControl.SchDoc</text>
<text x="238" y="207.2">7</text>
<text x="262.1" y="204.4">Drawn By:</text>
<text x="274.1" y="207.2">8</text>
</g>
<g font-size="1.7" fill="#800000">
<text x="89.7" y="38.5">+3V3</text>
<text x="120.6" y="41.3">AWAKE_SLEEP</text>
<text x="124" y="39.5">R_PH/PWM</text>
<text x="125.2" y="37.6">R_EN/PWM</text>
<text x="134.5" y="40.4">AWAKE_SLEEP</text>
<text x="136.4" y="38.5">R_PH/PWM</text>
<text x="138.2" y="36.7">R_EN/PWM</text>
<text x="192.2" y="38.5">CTR_MODE</text>
<text x="205.6" y="39.5">CTR_MODE</text>
<text x="252.3" y="40.4">+6V</text>
<text x="120.6" y="46.9">nFAULT_R</text>
<text x="132.6" y="46">nFAULT_R</text>
<text x="181.1" y="44.1">GND</text>
<text x="184.8" y="47.8">RIGHT_CP_OUTPUT</text>
<text x="188.5" y="44.1">RIGHT_CPL</text>
<text x="188.5" y="46">RIGHT_CPH</text>
<text x="238.8" y="46">6V_RIGHTA_OUTPUT</text>
<text x="238.8" y="47.8">6V_RIGHTB_OUTPUT</text>
<text x="74.9" y="51.6">GND</text>
<text x="119.5" y="49.7">RIGHT_SENSED_MOTOR_CURRENT</text>
<text x="141.9" y="53.4">RIGHT_OUT1</text>
<text x="178.3" y="51.6">RIGHT_OUT2</text>
<text x="212.8" y="51.6">RIGHT_OUT1</text>
<text x="12.2" y="59.9">BUFFERED_R_SENSED_MOTOR_CURRENT</text>
<text x="48.8" y="59">BUFFERED_R_SENSED_MOTOR_CURRENT 1</text>
<text x="132.7" y="59">GND</text>
<text x="212.8" y="55.3">RIGHT_OUT2</text>
<text x="173.7" y="60.9">GND</text>
<text x="185.2" y="60.9">+6V</text>
<text x="89.8" y="73.9">GND</text>
<text x="102.9" y="75.8">GND</text>
<text x="152.1" y="76.7">R_WHEEL_ENC_A</text>
<text x="169.9" y="75.8">R_WHEEL_ENC_A</text>
<text x="196" y="75.8">6V_RIGHTA_OUTPUT</text>
<text x="209.1" y="72.1">GND</text>
<text x="223.1" y="76.7">R_WHEEL_ENC_B</text>
<text x="240.7" y="75.8">R_WHEEL_ENC_B</text>
<text x="252" y="72.1">GND</text>
<text x="268.6" y="75.8">6V_RIGHTB_OUTPUT</text>
<text x="183" y="96.3">GND</text>
<text x="253.8" y="96.3">GND</text>
<text x="89.7" y="124.2">+3V3</text>
<text x="122.2" y="125.2">L_PH/PWM</text>
<text x="123.3" y="123.3">L_EN/PWM</text>
<text x="136.4" y="124.2">L_PH/PWM</text>
<text x="138.2" y="122.4">L_EN/PWM</text>
<text x="192.2" y="124.2">CTR_MODE</text>
<text x="205.6" y="125.2">CTR_MODE</text>
<text x="118.7" y="127">AWAKE_SLEEP</text>
<text x="132.6" y="131.7">nFAULT_L</text>
<text x="134.5" y="126.1">AWAKE_SLEEP</text>
<text x="181.1" y="129.8">GND</text>
<text x="188.5" y="131.7">LEFT_CPH</text>
<text x="188.5" y="129.8">LEFT_CPL</text>
<text x="238.8" y="131.7">6V_LEFTA_OUTPUT</text>
<text x="252.3" y="126.1">+6V</text>
<text x="71.2" y="137.3">GND</text>
<text x="119.5" y="135.4">LEFT_SENSED_MOTOR_CURRENT</text>
<text x="119.5" y="132.6">nFAULT_L</text>
<text x="179.2" y="137.3">LEFT_OUT2</text>
<text x="184.8" y="133.6">LEFT_CP_OUTPUT</text>
<text x="212.8" y="137.3">LEFT_OUT1</text>
<text x="238.8" y="133.6">6V_LEFTB_OUTPUT</text>
<text x="141.9" y="139.1">LEFT_OUT1</text>
<text x="212.8" y="141">LEFT_OUT2</text>
<text x="13.6" y="145.7">BUFFERED_L_SENSED_MOTOR_CURRENT</text>
<text x="48.8" y="144.7">BUFFERED_L_SENSED_MOTOR_CURRENT 1</text>
<text x="132.7" y="144.7">GND</text>
<text x="173.7" y="146.6">GND</text>
<text x="185.2" y="146.6">+6V</text>
<text x="89.8" y="161.5">GND</text>
<text x="169.9" y="161.5">L_WHEEL_ENC_A</text>
<text x="197.8" y="161.5">6V_LEFTA_OUTPUT</text>
<text x="209.1" y="157.8">GND</text>
<text x="240.7" y="161.5">L_WHEEL_ENC_B</text>
<text x="252" y="157.8">GND</text>
<text x="264.9" y="161.5">6V_LEFTB_OUTPUT</text>
<text x="102.9" y="163.4">GND</text>
<text x="151.3" y="162.4">L_WHEEL_ENC_A</text>
<text x="223.9" y="162.4">L_WHEEL_ENC_B</text>
<text x="184.9" y="182">GND</text>
<text x="253.8" y="182">GND</text>
</g>
<g font-size="1.7" fill="#000080">
<text x="115.7" y="41.3">R300</text>
<text x="155" y="38.5">U300</text>
<text x="82.1" y="42">C300</text>
<text x="115.7" y="45">10k</text>
<text x="204.4" y="45">C301</text>
<text x="204.4" y="47.8">22nF</text>
<text x="278" y="42.2">J300</text>
<text x="82.1" y="48">100nF</text>
<text x="93.5" y="53.4">U300</text>
<text x="198.8" y="50.6">C302</text>
<text x="198.8" y="53.4">100nF</text>
<text x="227.7" y="49.7">J301</text>
<text x="278" y="53.4">CONN 1x4</text>
<text x="155" y="57.1">DRV8876PWPR</text>
<text x="198.8" y="58.1">C303</text>
<text x="227.7" y="59">WJ500V-5.08-2P</text>
<text x="251" y="56.9">D300</text>
<text x="260.3" y="56.9">D301</text>
<text x="269.6" y="56.9">D302</text>
<text x="78.6" y="63.7">OPA320AIDBVR</text>
<text x="105.6" y="62.6">R301</text>
<text x="105.6" y="64.4">2.2K</text>
<text x="195.8" y="62.6">C309</text>
<text x="198.8" y="60.9">100nF</text>
<text x="195.8" y="68.5">220uF</text>
<text x="255.6" y="66.5">PESD3V3L1BA,115</text>
<text x="188.3" y="74.8">R302</text>
<text x="259.2" y="74.8">R303</text>
<text x="185.7" y="83.1">R304</text>
<text x="188.3" y="78.6">20K</text>
<text x="256.5" y="83.1">R305</text>
<text x="259.2" y="78.6">20K</text>
<text x="185.7" y="84.9">40K</text>
<text x="256.5" y="84.9">40K</text>
<text x="155" y="124.2">U301</text>
<text x="82.1" y="127.8">C304</text>
<text x="113.8" y="127">R306</text>
<text x="113.8" y="130.8">10k</text>
<text x="204.4" y="130.8">C305</text>
<text x="278" y="128">J302</text>
<text x="82.1" y="133.7">100nF</text>
<text x="198.8" y="136.4">C306</text>
<text x="204.4" y="133.6">22nF</text>
<text x="227.7" y="135.4">J303</text>
<text x="93.5" y="139.1">U302</text>
<text x="155" y="142.9">DRV8876PWPR</text>
<text x="198.8" y="139.1">100nF</text>
<text x="198.8" y="143.8">C307</text>
<text x="251" y="142.7">D303</text>
<text x="260.3" y="142.7">D304</text>
<text x="269.6" y="142.7">D305</text>
<text x="278" y="139.1">CONN 1x4</text>
<text x="78.6" y="149.4">OPA320AIDBVR</text>
<text x="105.6" y="148.3">R307</text>
<text x="198.8" y="146.6">100nF</text>
<text x="199.7" y="149.4">C308</text>
<text x="227.7" y="144.7">WJ500V-5.08-2P</text>
<text x="105.6" y="150.2">2.2K</text>
<text x="199.7" y="152.2">220uF</text>
<text x="255.6" y="152.2">PESD3V3L1BA,115</text>
<text x="190.2" y="160.6">R308</text>
<text x="259.2" y="160.6">R309</text>
<text x="190.2" y="164.3">20K</text>
<text x="259.2" y="164.3">20K</text>
<text x="187.6" y="168.8">R310</text>
<text x="187.6" y="170.6">40K</text>
<text x="256.5" y="168.8">R311</text>
<text x="256.5" y="170.6">40K</text>
</g>
<g font-size="1.4">
<text x="86.4" y="59.8">OUT</text>
<text x="92.1" y="59" transform="rotate(-90 92.1 59)">V+</text>
<text x="92.8" y="58">+IN</text>
<text x="92.1" y="61.4" transform="rotate(-90 92.1 61.4)">V-</text>
<text x="93.1" y="61.7">-IN</text>
<text x="92.8" y="143.7">+IN</text>
<text x="86.4" y="145.5">OUT</text>
<text x="92.1" y="147.1" transform="rotate(-90 92.1 147.1)">V-</text>
<text x="92.1" y="144.7" transform="rotate(-90 92.1 144.7)">V+</text>
<text x="93.1" y="147.4">-IN</text>
</g>
</svg>
